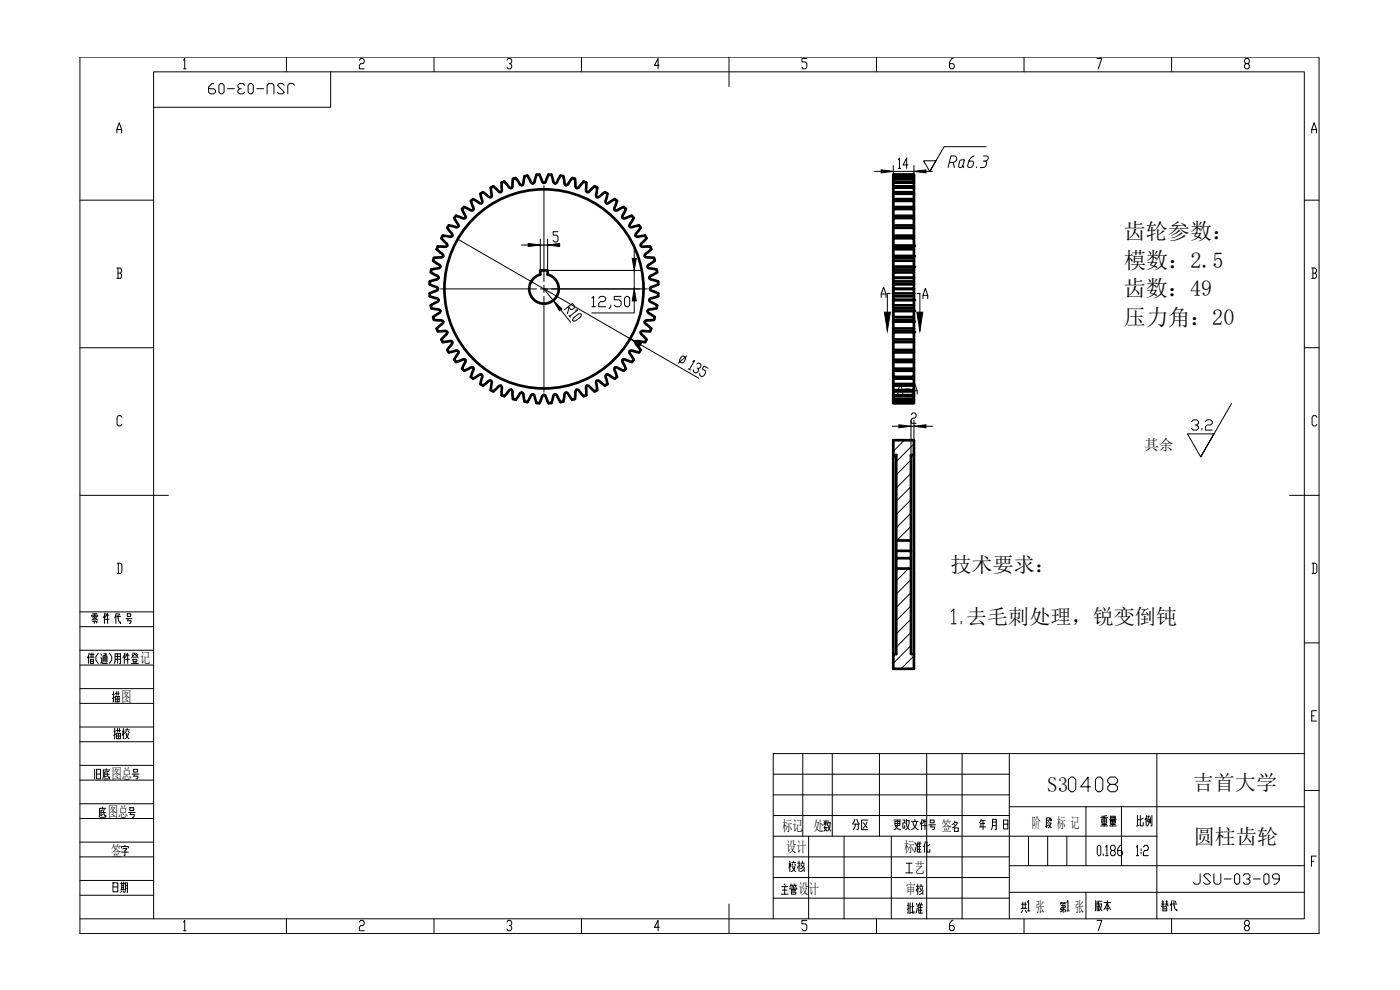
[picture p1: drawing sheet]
<svg xmlns="http://www.w3.org/2000/svg" width="420mm" height="297mm" viewBox="0 0 420 297" stroke-linecap="round" stroke-linejoin="round" font-family="sans-serif">
<!-- layer: 5 -->
<g fill="none" stroke="#000" stroke-width=".3">
<path d="M86 17.1v4.5M130.2 17.1v4.5M174.5 17.1v4.5M218.8 17.1v8.9M263 17.1v4.5M307.3 17.1v4.5M351.6 17.1v4.5M99.2 21.6v10.6h-53.1M24 60.1h22.1M391.4 60.1h4.5M24 104.3h22.1M391.4 104.3h4.5"/>
<path d="M24 148.6h26.6M387 148.6h8.9M391.4 192.9h4.5M391.4 226.1h-159.3v49.6M391.4 237.2h4.5M24 275.7h367.4v-254.1h-345.3v254.1M86 275.7v4.4M130.2 275.7v4.4M174.5 275.7v4.4M218.8 271.3v8.8M263 275.7v4.4M307.3 275.7v4.4"/>
<path d="M351.6 275.7v4.4"/>
</g>
<!-- layer: 9 -->
<path d="M24 17.1h371.9v263h-371.9z" fill="none" stroke="#000" stroke-width=".3"/>
<!-- layer: 10 -->
<g fill="none" stroke="#000" stroke-width=".3">
<path d="M55.1 18.1l.3-.5v3M107.9 18.1l.3-.5h.8l.3 .5v.5l-.3 .5h-.8l-.3 .5v1h1.4M152.1 18.1l.4-.5h.7l.4 .5v.5l-.4 .5h-.3M153.2 19.1l.4 .5v.5l-.4 .5h-.7l-.4-.5M197.9 19.6h-1.5l1.1-2v3M242.1 17.6h-1.4v1h1.1l.3 .5v1l-.3 .5h-.8l-.3-.5M286 17.6h-.3l-.7 1v1.5l.3 .5h.7l.4-.5v-.5l-.4-.5h-1M329.2 17.6h1.5l-1.1 3M373.9 19.1l-.4-.5v-.5l.4-.5h.7l.4 .5v.5l-.4 .5h-.7l-.4 .5v.5l.4 .5h.7l.4-.5v-.5l-.4-.5M35.1 39.9v-1l.7-2.1 .7 2.1v1M35.1 38.9h1.4M55.1 20.6h.7"/>
<path d="M393.7 39.9v-1l.7-2.1 .7 2.1v1M393.7 38.9h1.4M163.2 55.7v28.8M262.5 51.4h17.4M268.1 49.6v2.8M269.6 47.9l.3-.5v3.1M269.6 50.5h.7M272.5 49.5h-1.5l1.1-2.1v3.1M274.3 49.6v2.8M137.4 71.7l72.3 41.8M156.5 73.5h10.9M162.1 71.7v9.4"/>
<path d="M164.3 71.7v9.4M167.5 69.5h-1.5v1.1h1.1l.4 .5v1l-.4 .5h-.7l-.4-.5M35.1 80.4h1l.4 .5v.6l-.4 .5M35.4 82h.7l.4 .5v.5l-.4 .5h-1M35.4 80.4v3.1M132.3 86.7h28.7M163.2 86.7l8 10M163.2 85.6v1.1h-1.1M163.2 88.9v28.8M164.3 86.7h-1.1v1.1M165.5 86.7h28.7M170.6 92l.7 .8h.6l.4-.3 .2-.6-.7-.9-2.4 1.9"/>
<path d="M170.7 94.6l.5 .6M170.8 92.3l-.5 1.8M172 95.4l1.7-1.2 .6-.1 .2 .3-.2 .6-1.6 1.3h-.6l-.2-.2zM172.7 93h.7l-2.5 1.9M393.7 80.4h1l.4 .5v.6l-.4 .5M394 82h.7l.4 .5v.5l-.4 .5h-1M394 80.4v3.1M204.5 107l.5-.2 .7 .4v.6l-.5 .9-.6 .2-.6-.3v-.6zM206.1 106.8l-2.5 2.1M206.6 110.7l.6 .3M207.9 108.4l.6-.2-1.6 2.7M209.1 109.2l.6-.3 .6 .3 .1 .7-.3 .4-.5 .3-.4-.2"/>
<path d="M209.6 110.6v.6l-.2 .5-.6 .2-.6-.3-.1-.7M212.5 110.5l-1.2-.7-.5 .9 .9 .5 .1 .7-.6 .9-.5 .2-.7-.3v-.7M36.6 125.2l-.4-.5h-.7l-.4 .5v2.1l.4 .5h.7l.4-.5M267.8 127.9h12.1M271.4 132.1l-3.3 3.3M273.4 138l-4.4 4.5M273.4 126.1v10.4M273.5 124.4l.4-.5h.7l.3 .5v.5l-.3 .6h-.7l-.4 .5v1h1.4M274.3 126.1v10.4M274.3 133.2l-5.3 5.3M395.2 125.2l-.3-.5h-.8l-.3 .5v2.1l.3 .5h.8l.3-.5M273.4 142l-4.4 4.4"/>
<path d="M273.4 146l-4.4 4.4M273.4 150l-4.4 4.4M273.4 154l-4.4 4.4M273.4 157.9l-4.3 4.3M35.1 169h1.1l.4 .5v2.1l-.4 .5h-1.1M35.5 169v3.1M272.7 170.6l-3.7 3.7M273.4 161.9l-.3 .3M273.4 173.8l-4.4 4.5M273.4 177.8l-4.4 4.4M393.8 169h1.1l.3 .5v2.1l-.3 .5h-1.1M394.1 169v3.1"/>
<path d="M24 199.5h22.1M24 195.1h22.1M24 188h22.1M24 183.6h22.1M26.6 196.6v2.5M26.7 196l-.5 1.4M26.9 197.2h1.3M27 196.4h1.2M27.2 197.8h.9v1.3h-.9zM27.2 198.4h.9M27.3 196v1.2M27.5 186l.6-.2 .3-.6 .4 .6 .5 .2"/>
<path d="M27.5 185v-.4h1.8v.4M27.8 186.4h1.3l-.2 .4M27.8 185.4h.3M27.8 185h.4M27.8 184.2h1.3M27.9 196v1.2M28.2 186h.5M28.3 186.4v.7M28.4 184.2v1M28.7 185h.4M28.8 185.4h.3M29.5 196l-.7 1v1l.7 1.1"/>
<path d="M30.2 197.4h.3v1.3l-.3 .4M30.2 196.2l.3 .4M30.5 198.7l.3 .4h1.4M30.9 198.7v-1.9h1.2l-.2 1.9M30.9 197.4h1.2M30.9 198h1.2M31.1 196.2h.8l-.4 .6v1.9M31.4 184.6v2.5M31.4 196.6l.1 .2M31.5 183.9l-.5 1.5M31.6 185.8h1.2M31.9 184.6l-.3 .6"/>
<path d="M31.9 184.2v.4h.7M32.2 183.9v3.2M32.8 196l.7 1v1l-.7 1.1M34.3 199.1l.3-.7v-2.2h1.5v2.9h-.2M34.6 197.8h1.5M34.6 197h1.5M34.8 184.6v2.5M34.9 183.9l-.5 1.5M35 185h1.2M35.3 196.2v2.9M35.4 183.9l.3 2.5 .5 .7v-.5M35.8 184.2l.1 .4"/>
<path d="M37.3 196.6v2.5M37.5 196l-.6 1.4M37.6 197.8h1.3M37.8 185.6h1.8M37.9 196.6l-.3 .6M37.9 196.2v.4h.8M38.2 184.2h1v.8h-1zM38.2 186.2h1.1l-.2 .9h-.3M38.3 196v3.1M38.4 185.6l-.1 .6M39.5 199.1h2M39.6 196.4l.3 .4"/>
<path d="M39.8 196h.7v.2l-1 1.2M39.9 197.8h1.2v.6h-1.2zM40.1 197.2h.8M40.2 198.4v.7M40.5 196.2l1 1.2M40.8 198.4v.7M41.1 196l-.3 .4M41.3 196.4l-.2 .4M273.4 181.8l-4.4 4.4M273.4 185.7l-4.4 4.5M273.4 189.7l-4.4 4.4M273.4 193.7l-5.3 5.3"/>
<path d="M274.3 196.8l-3.9 3.9M24 211h22.1M24 206.6h22.1M24 218.1h22.1M393.7 214.8h.7M395.1 213.2h-1.4v3.2h1.4M24 222.6h22.1M24 234.1h22.1M24 229.6h22.1M232.1 232.3h70.8M232.1 238.5h70.8M240.9 226.1v24.8"/>
<path d="M249.8 226.1v24.8M263.9 226.1v24.8M278.1 226.1v49.6M288.7 226.1v49.6M302.9 226.1v49.6M347.2 226.1v49.6M24 245.6h22.1M24 241.2h22.1M24 257.1h22.1M24 252.7h22.1M36.5 254.4v-.4h2v.4M36.5 255.7h2"/>
<path d="M36.9 254.6h1.2l-.6 .7v1.4h-.3M37.5 253.6v.4M232.1 257.1h70.8M232.1 244.7h70.8M232.1 250.9h115.1M242.7 250.9v24.8M247.3 246.9h.8M247.3 248.3h1M247.3 246.2l.1 .3M247.6 247.9l-.2 .6 .7 .9M247.7 246.2v1.5M248 247.3l-.3-.4-.4 .6"/>
<path d="M248 248.3l-.2 .6-.5 .5M248.1 246.2l-.1 .3M248.6 247.7l.7 1.7M248.6 246.9h.7M248.6 246.2l-.3 1.5M249.2 246.9l-.2 1.4-.6 1.1M253.3 250.9v24.8M267.5 250.9v24.8M286.4 246.8h.9v.2l-.6 .8-.8 .6M286.4 248.4h1.2v1.1h-1.2zM286.4 247.4l.3 .4M286.6 246.3l-.4 .9-.5 .2"/>
<path d="M294 248.1h1.8M294.4 246.2h1.3M294.5 245.8l-.5 1.1M295 246.2v2.7M295.5 247.1h-1.1v1M297.5 248.9l.3-1v-2.1h1.2v3.1h-.4M297.8 246.7h1.2M297.8 247.7h1.2M301.2 246h1.3v2.7h-1.3zM301.2 247.3h1.3M302.9 242h88.5M302.9 259.7h88.5"/>
<path d="M314 246.1h.5M314 246.9h.5M314.5 247.7l-.7 .2M314.7 245.3l-.7 .2v2.9M314.8 246.9h.6v.2l-.3 .8-.6 .5M314.8 247.3l.8 1.1M315.6 245.9v.4h-.3v-.8h-.4l-.2 1M325.9 242v17.7M329.7 253.6h.3l.4 .6v2l-.4 .5h-.3l-.4-.5v-2zM331.1 256.2v.5M331.8 254.2l.4-.6v3.1M331.8 256.7h.8"/>
<path d="M333.6 255.2l-.3-.5v-.5l.3-.6h.8l.3 .6v.5l-.3 .5h-.8l-.3 .5v.5l.3 .5h.8l.3-.5v-.5l-.3-.5M336.5 253.6h-.3l-.8 1.1v1.5l.4 .5h.7l.4-.5v-.5l-.4-.5h-1.1M336.6 242v17.7M341 254.2l.4-.6v3.1M341 256.7h.7M342.5 254.7v.5M342.5 255.7v.5M343.2 254.2l.3-.6h.8l.3 .6v.5l-.3 .5h-.8l-.3 .5v1h1.4M393.6 258.4h.7M395 256.9h-1.4v3.1M24 264.2h22.1M24 268.6h22.1"/>
<path d="M55.1 276.7l.3-.6v3.2M55.1 279.3h.7M107.9 276.7l.3-.6h.8l.3 .6v.5l-.3 .5h-.8l-.3 .5v1.1h1.4M152.1 276.7l.4-.6h.7l.4 .6v.5l-.4 .5h-.3M153.2 277.7l.4 .5v.5l-.4 .6h-.7l-.4-.6M197.9 278.2h-1.5l1.1-2.1v3.2M232.1 263.3h70.8M232.1 269.5h70.8M234.5 268.3h2M234.6 266h1.8M234.8 267.1h1.4M235.3 265.2l.3 .4"/>
<path d="M235.5 266v2.3M237.1 266.9v-.4h2v.4M237.4 265.2l-.3 .8M237.4 265.6h.5M237.5 267.3h1.2v-.4h-1.2v1.4h1.3v-.6h-1.3M237.7 265.6l.1 .4M238.1 266.2v.3M238.4 265.2l-.3 .8M238.4 265.6h.7M238.7 265.6l.1 .4M242.1 276.1h-1.4v1.1h1.1l.3 .5v1l-.3 .6h-.8l-.3-.6M275 265.9h.7"/>
<path d="M275.1 266.7l-.1 .7M275.4 265.3v3.1M275.6 266.5l.1 .2M276 266.3l.4 .6M276 265.9h1M276.4 265.3v.6M276.9 266.3a1.21 1.21 0 0 1-1 1.3M277 267.2a1.19 1.19 0 0 1-1.1 1.2M286 276.1h-.3l-.7 1.1v1.5l.3 .6h.7l.4-.6v-.5l-.4-.5h-1M302.9 267.7h88.5M329.2 276.1h1.5l-1.1 3.2M373.9 277.7l-.4-.5v-.5l.4-.6h.7l.4 .6v.5l-.4 .5h-.7l-.4 .5v.5l.4 .6h.7l.4-.6v-.5l-.4-.5"/>
</g>
<!-- layer: SLD-0 -->
<path d="M308.7 250.9v8.8M314.4 250.9v8.8M320.2 250.9v8.8" fill="none" stroke="#000" stroke-width=".3"/>
<!-- layer: 0 -->
<g fill="none" stroke="#000" stroke-width=".8">
<path d="M144.9 57.7l-.7 .4 .5 2.1-.1 .7M147.3 56.3l.3 2.3-.3 .5-.7-.1-1.7-1.3M156.6 55.5l-.5-.1-1.3-2-.8 .2-.2 2.4-.4 .4-.5-.1-1.5-1.8-.9 .3 .1 2.3-.3 .5-.7-.2-1.5-1.5-.8 .4M157.4 52.9l-.4 2.2-.4 .4M157.5 52.8l.8-.1 1 1.9 .6 .4M165.5 52.4l.6 2.1 .5 .5M165.5 52.4h-.9l-.9 2.2-.5 .2-.4-.2-.9-2.2h-.9l-.6 2.1-.5 .5M169 52.9l.4 2.2 .3 .4 .7-.1 1.3-2 .8 .2 .2 2.4 .4 .4 .5-.1 1.5-1.8 .9 .3-.1 2.3 .3 .5 .6-.1 1.6-1.6 .8 .4M169.1 52.8l-.9-.1-1.1 2.1-.5 .2M179.2 56.3l-.3 2.3 .3 .5 .7-.1 1.7-1.3M181.6 57.7l.7 .4-.5 2.1 .2 .7 .5 .1 2-1.3 .7 .6M268.1 59.7v-2h6.2v2"/>
<path d="M268.1 57.6v-1.7h6.2v1.7M268.1 55.8v-1h6.2v1M268.1 54.8v-.3h6.2v.3M268.1 54.4v-.8h6.2v.8M268.1 53.6v-.2h6.2v.2M268.1 53.3v-.4h6.2v.4M268.1 52.9h6.2M268.1 52.6v-.2h6.2v.2M268.1 58.1h6.2M268.1 56.3h6.2M268.1 52.4h6.2M130 78.2l1.9 1.3 .2 .6-.4 .4-2.3 .4-.1 .8 2 1.1 .3 .6-.4 .4-2.2 .6"/>
<path d="M139.3 62.1l-.6 .6 1 2.1-.1 .6-.5 .1-2.2-.8-.6 .7 1.2 2v.6l-.5 .2-2.3-.6-.5 .8 1.5 1.8v.6l-.5 .2-2.3-.3-.4 .8 1.6 1.7 .1 .5-.5 .3h-2.3l-.4 .8 1.8 1.5 .2 .5-.5 .4-2.3 .2-.2 .8M141.3 60.3l.8 2.2-.1 .5-.6 .1-2.1-1M141.3 60.3l.7-.6 2 1.3 .5-.1M185.2 60.3l-.8 2 .1 .6 .6 .2 2.1-1 .6 .6-1 2.1 .1 .6 .6 .1 2.1-.7 .6 .6-1.2 2v.6l.5 .2 2.3-.6 .2 .3 .3 .4-1.5 1.9v.6l.5 .2 2.3-.3 .4 .8-1.6 1.7-.1 .5 .5 .3h2.3l.4 .8-1.8 1.5-.2 .5 .5 .4 2.3 .2 .2 .8M196.5 78.2l-1.9 1.3-.2 .6 .4 .4 2.3 .4 .1 .8M268.1 78.2h6.2v1.9h-6.2zM268.1 78.2v-.8h6.2v.8M268.1 77.4v-.6h6.2v.6M268.1 74h6.2v.8h-6.2zM268.1 74.8v2h6.2v-2M268.1 73.9h6.2M268.1 71.5h6.2v2.2h-6.2z"/>
<path d="M268.1 71.5v-.8h6.2v.8M268.1 70.7v-2.3h6.2v2.3M268.1 68.4v-.8h6.2v.8M268.1 67.5v-2.1h6.2v2.1M268.1 65.4v-.6h6.2v.6M268.1 64.7v-2h6.2v2M268.1 62.7v-.6h6.2v.6M268.1 62v-1.7h6.2v1.7M268.1 60.3v-.6h6.2v.6M268.1 77.2h6.2M129 84.4v.9l2.1 .9 .3 .5-.3 .5-2.1 .8v.9l2.2 .6 .4 .5-.3 .5-2 1.1 .1 .9 2.3 .4 .4 .4-.2 .5-1.9 1.3 .2 .9 2.3 .1 .5 .5-.2 .5-1.7 1.5 .3 .8 2.3-.1 .5 .3-.1 .6-1.6 1.7 .4 .7 2.3-.3 .5 .3M164.4 82.4a4.4 4.4 0 0 1 2.5 6.8 4.4 4.4 0 0 1-7.3 0 4.4 4.4 0 0 1 2.5-6.8v-1.3h2.2v1.3"/>
<path d="M197.2 81.7l-2.1 1.1-.2 .5 .3 .5 2.3 .6M197.2 91.6l-.1 .9-2.3 .4-.4 .4 .2 .5 1.9 1.3-.2 .9-2.3 .1-.5 .4 .2 .6 1.7 1.5-.3 .8-2.3-.1-.5 .3 .1 .6 1.6 1.7-.4 .7-2.3-.3-.5 .3M197.5 84.4v.9l-2.1 .9-.3 .5 .3 .5 2.1 .8v.9l-2.3 .6-.3 .5 .2 .5 2.1 1.1M268.1 86.7h6.2v1.3h-6.2zM268.1 84.4h6.2v.9h-6.2zM268.1 85.3v1.4h6.2v-1.4M268.1 84.4v-1h6.2v1M268.1 88.9v1.1h6.2v-1.1M268.1 90h6.2v1.6h-6.2zM268.1 91.6v.9h6.2v-.9M268.1 83.3v-1.6h6.2v1.6M268.1 81.7v-.8h6.2v.8"/>
<path d="M268.1 80.9v-.8h6.2v.8M268.1 92.5v.8h6.2v-.8M268.1 93.3h6.2v1.8h-6.2zM268.1 95.1v.9h6.2v-.9M268.1 96v.5h6.2v-.5M268.1 98.6v.8h6.2v-.8M268.1 98.6v-2.1h6.2v2.1M268.1 99.5h6.2M268.1 96.1h6.2M268.1 99.4h6.2M268.1 83.3v.1M268.1 86.7h.1"/>
<path d="M268.1 88v.9M268.1 83.3h6.2M268.1 98.6h6.2M274.3 88v.9h-6.2M274.3 83.3v.1M274.3 86.7h.1M135.7 102.6v.6l-1.5 1.8 .3 .5 .2 .2 2.3-.5 .5 .2M137.5 105.4v.6l-1.2 1.9 .5 .7 2.3-.8 .5 .2 .1 .5-1 2.1M138.7 110.6l.6 .6M139.3 111.2l2.1-1 .6 .1 .1 .6-.8 2.2M144.5 112.4h-.5l-2 1.2-.7-.5M144.6 112.4l.1 .7-.5 2.1 .7 .5 1.9-1.4 .5-.1 .3 .6-.3 2.3 .8 .3 1.6-1.6 .6-.1 .3 .5v2.4l.7 .3 1.6-1.8 .5-.1 .4 .4 .2 2.3"/>
<path d="M156.6 117.8l-.5 .2-1.3 1.9-.8-.2M156.6 117.8l.4 .4 .4 2.3M172.6 119.7l-.9 .2-1.3-1.9-.5-.2-.5 .4-.4 2.3-.8 .1-1.1-2-.5-.3-.5 .4-.6 2.2M179.2 117.1l-.8 .3-1.6-1.6-.6-.1-.3 .5v2.4l-.8 .3-1.5-1.8-.5-.2-.4 .5-.2 2.3M187.8 110.6l-.6 .6-2.1-1-.6 .1-.1 .6 .8 2.2-.7 .5-2-1.2h-.5l-.3 .6 .6 2.2-.7 .5-1.9-1.4-.5-.1-.3 .6 .3 2.3M189 105.4v.6l1.2 1.9-.5 .7-2.2-.8-.6 .2-.1 .5 1 2.1M190.8 102.6v.6l1.5 1.8-.3 .5-.2 .2-2.3-.5-.5 .2M268.1 102.6v-.7h6.2v.7M268.1 101.9v-2.3h6.2v2.3M268.1 105h6.2v.7h-6.2zM268.1 102.6v2.4M268.1 105.8v2.8h6.2v-2.8"/>
<path d="M268.1 110.6h6.2v.6h-6.2zM268.1 108.7v1.9M268.1 111.3v1.8h6.2v-1.8M268.1 102.6h6.2M268.1 107.9h6.2M274.3 102.6v2.4M274.3 108.7v1.9M157.5 120.5l.8 .1 1-1.9 .6-.4 .5 .4 .6 2.2 .9 .1 .9-2.2 .4-.3 .5 .3 .9 2.2 .9-.1M268.1 136.5v-4.4h6.2v4.4M269 170.6h4.4v25.6h.9v4.5h-6.2v-4.5h.9zM269 162.2v-25.7h-.9v59.7M269 170.6v-3.1h4.4v3.1"/>
<path d="M269 165.3v-3.1h4.4v3.1M269 165.3h4.4M269 165.3v2.2M273.4 162.2v-25.7h.9v59.7M273.4 165.3v2.2"/>
<circle cx="163.3" cy="86.7" r="29.9"/>
</g>
<g fill="none" stroke="#000" stroke-width=".3">
<path d="M147.3 59.1h.1M150.3 57.6h.1M153.4 56.4h.1M156.6 55.5h.1M159.9 55h.1M163.2 54.8h.1M166.6 55h.1M169.8 55.5h.1M173.1 56.4h.1M176.2 57.6h.1M179.2 59.1h.1M133 76.8h.1"/>
<path d="M134.2 73.7h.1M135.7 70.8h.1M137.5 68h.1M139.6 65.4h.1M142 63h.1M144.6 60.9h-.1M182 60.9h.1M184.5 63h.1M186.9 65.4h.1M189 68h.1M190.3 73.9v3.6M190.8 70.8h.1"/>
<path d="M192.3 73.7h.1M193.5 76.8h.1M131.4 86.7h.1M131.6 90h.1M131.6 83.3v.1M132.1 93.3h.1M132.1 80.1h.1M133 96.5h.1M134.2 99.6h.1M163.2 81.1h28.9M163.2 86.7h28.9M177.6 89.5l.5-.6v3.1"/>
<path d="M177.6 92h1.1M179.7 89.5l.5-.6h1l.6 .6v.5l-.6 .5h-1l-.5 .5v1h2.1M183.3 91.5v.5l-.5 .5M186.4 88.9h-2.1v1.1h1.6l.5 .5v1l-.5 .5h-1l-.6-.5M187.4 89.5l.6-.6h.5l.5 .6v2l-.5 .5h-.5l-.6-.5zM190.3 90.3v3.6h-12.7M190.3 81.1v5.6M192.3 99.6h.1M193.5 96.5h.1M194.4 80.1h.1M194.4 93.3h.1M194.9 90h.1"/>
<path d="M194.9 83.3v.1M195.1 86.7h.1M264.5 89.2v-1l.7-2 .7 2v1M264.5 88.2h1.4M267.2 88h-.9v11.3M267.7 88h1.1M269.4 88h3.6M273.5 88h1.1M275.2 88h.9v11.3M277 89.6v-1l.7-2.1 .7 2.1v1M277 88.6h1.4M135.7 102.6h.1"/>
<path d="M137.5 105.4h.1M139.6 108h.1M142 110.3h.1M144.5 112.4h.1M147.3 114.2h.1M150.3 115.7h.1M153.4 116.9v.1M156.6 117.8h.1M159.9 118.3h.1M163.2 118.5h.1M166.6 118.3h.1M169.8 117.8h.1"/>
<path d="M173.1 116.9v.1M176.2 115.7h.1M179.2 114.2h.1M182 112.4h.1M184.5 110.3h.1M186.9 108h.1M189 105.4h.1M190.8 102.6h.1M285.5 183.5l.7-.8v4.5M285.5 187.2h1.5M288.5 186.4v.8"/>
</g>
<!-- layer: 10 -->
<path d="M264.5 51l3.6 .4-3.6 .5zM274.3 51.4l3.6-.4v.9zM158.5 73.1l3.6 .4-3.6 .5zM164.3 73.5l3.7-.4v.9zM166 90.1l2.6 2.6-.7 .5zM189.1 101.6l3.4 1.4-.5 .8zM269.8 127.5l3.6 .4-3.6 .5zM274.3 127.9l3.6-.4v.9z" fill="#000" stroke="#000" stroke-width=".3"/>
<!-- layer: 0 -->
<g fill="#000">
<circle cx="268.1" cy="76.8" r=".4"/>
<circle cx="268.1" cy="73.7" r=".4"/>
<circle cx="274.3" cy="76.8" r=".4"/>
<circle cx="274.3" cy="73.7" r=".4"/>
<circle cx="268.1" cy="93.3" r=".4"/>
<circle cx="268.1" cy="90" r=".4"/>
<circle cx="268.1" cy="96.5" r=".4"/>
<circle cx="268.1" cy="99.6" r=".4"/>
<circle cx="268.1" cy="80.1" r=".4"/>
<circle cx="274.3" cy="90" r=".4"/>
<circle cx="274.3" cy="93.3" r=".4"/>
<circle cx="274.3" cy="80.1" r=".4"/>
<circle cx="274.3" cy="96.5" r=".4"/>
<circle cx="274.3" cy="99.6" r=".4"/>
</g>
<path d="M189.7 77.5h1.3l-.7 3.6zM190.3 86.7l.7 3.6h-1.3zM265.4 93.7h1.8l-.9 5.6zM275.2 93.7h1.8l-.9 5.6z" fill="#000" stroke="#000" stroke-width=".3"/>
<path d="M296 44h-12.7l-4.3 7.5 1.9-3.3h-3.7l1.8 3.3M369.6 121.1l-9.3 16 4-6.9h-7.9l3.9 6.9" fill="none" stroke="#000" stroke-width=".3"/>
<text font-size="8.4" x="319.3" y="238.8">0408</text>
<text font-size="7.1" x="283.3" y="51.5">Ra6.3</text>
<g font-size="6.6">
<text x="337.3" y="71.8">齿轮参数：</text>
<text x="337.3" y="80.3">模数：2.5</text>
<text x="337.3" y="88.9">齿数：49</text>
<text x="337.3" y="97.4">压力角：20</text>
<text x="268.1" y="119.6">A-A</text>
<text x="32.8" y="223">描校</text>
<text x="27.2" y="234.9">旧底图总号号</text>
<text x="28.6" y="246.6">底图总号号</text>
<text x="254.7" y="250.1">分区</text>
<text x="267.1" y="250.1">更改文件号</text>
<text x="329.1" y="249.1">重量</text>
<text x="339.7" y="249.1">比例</text>
<text x="273" y="256.8">准化</text>
<text x="235.7" y="262.8">校核</text>
<text x="32.8" y="269.2">日期</text>
<text x="270.9" y="275.2">批准</text>
<text x="327.4" y="274.5">版本</text>
<text x="347.5" y="274.5">替代</text>
</g>
<g font-size="6.3">
<text x="285.2" y="171.6">技术要求：</text>
<text x="289.9" y="187.2">去毛刺处理，锐变倒钝</text>
<text x="314.3" y="237.6">S3</text>
<text x="358" y="237.2">吉首大学</text>
<text x="358.3" y="253.2">圆柱齿轮</text>
</g>
<g font-size="6.2">
<text x="61.4" y="29.3">JSU-03-09</text>
<text x="356.3" y="130.2">3.2</text>
<text x="357" y="266.3">JSU-03-09</text>
</g>
<g font-size="5.3">
<text x="36.7" y="211.7" transform="rotate(-90 36.7 211.7)">描图</text>
<text x="274.8" y="263.2" transform="rotate(-90 274.8 263.2)">工艺</text>
</g>
<g font-size="4.9">
<text x="309" y="275.2" transform="rotate(-90 309 275.2)">共 张</text>
<text x="320.7" y="275.2" transform="rotate(-90 320.7 275.2)">第 张</text>
</g>
<g font-size="4.4">
<text x="343.3" y="135">其余</text>
<text x="42.1" y="199.1">记</text>
<text x="36.4" y="210.6">图</text>
<text x="33.5" y="233.7">图总</text>
<text x="32.3" y="245.2">图总</text>
<text x="234.7" y="249.5">标记</text>
<text x="244.2" y="249.4">处</text>
<text x="282.6" y="249.5">签</text>
<text x="309.7" y="248.4">阶</text>
<text x="317.2" y="248.4">标 记</text>
<text x="33.4" y="256.7">签</text>
<text x="236" y="255.6">设计</text>
<text x="271.3" y="255.7">标</text>
<text x="274.4" y="261.9">艺</text>
<text x="239.7" y="268.3">设计</text>
<text x="271.9" y="268.4">审</text>
<text x="310.9" y="273.8">张</text>
<text x="322.7" y="273.8">张</text>
</g>
</svg>
